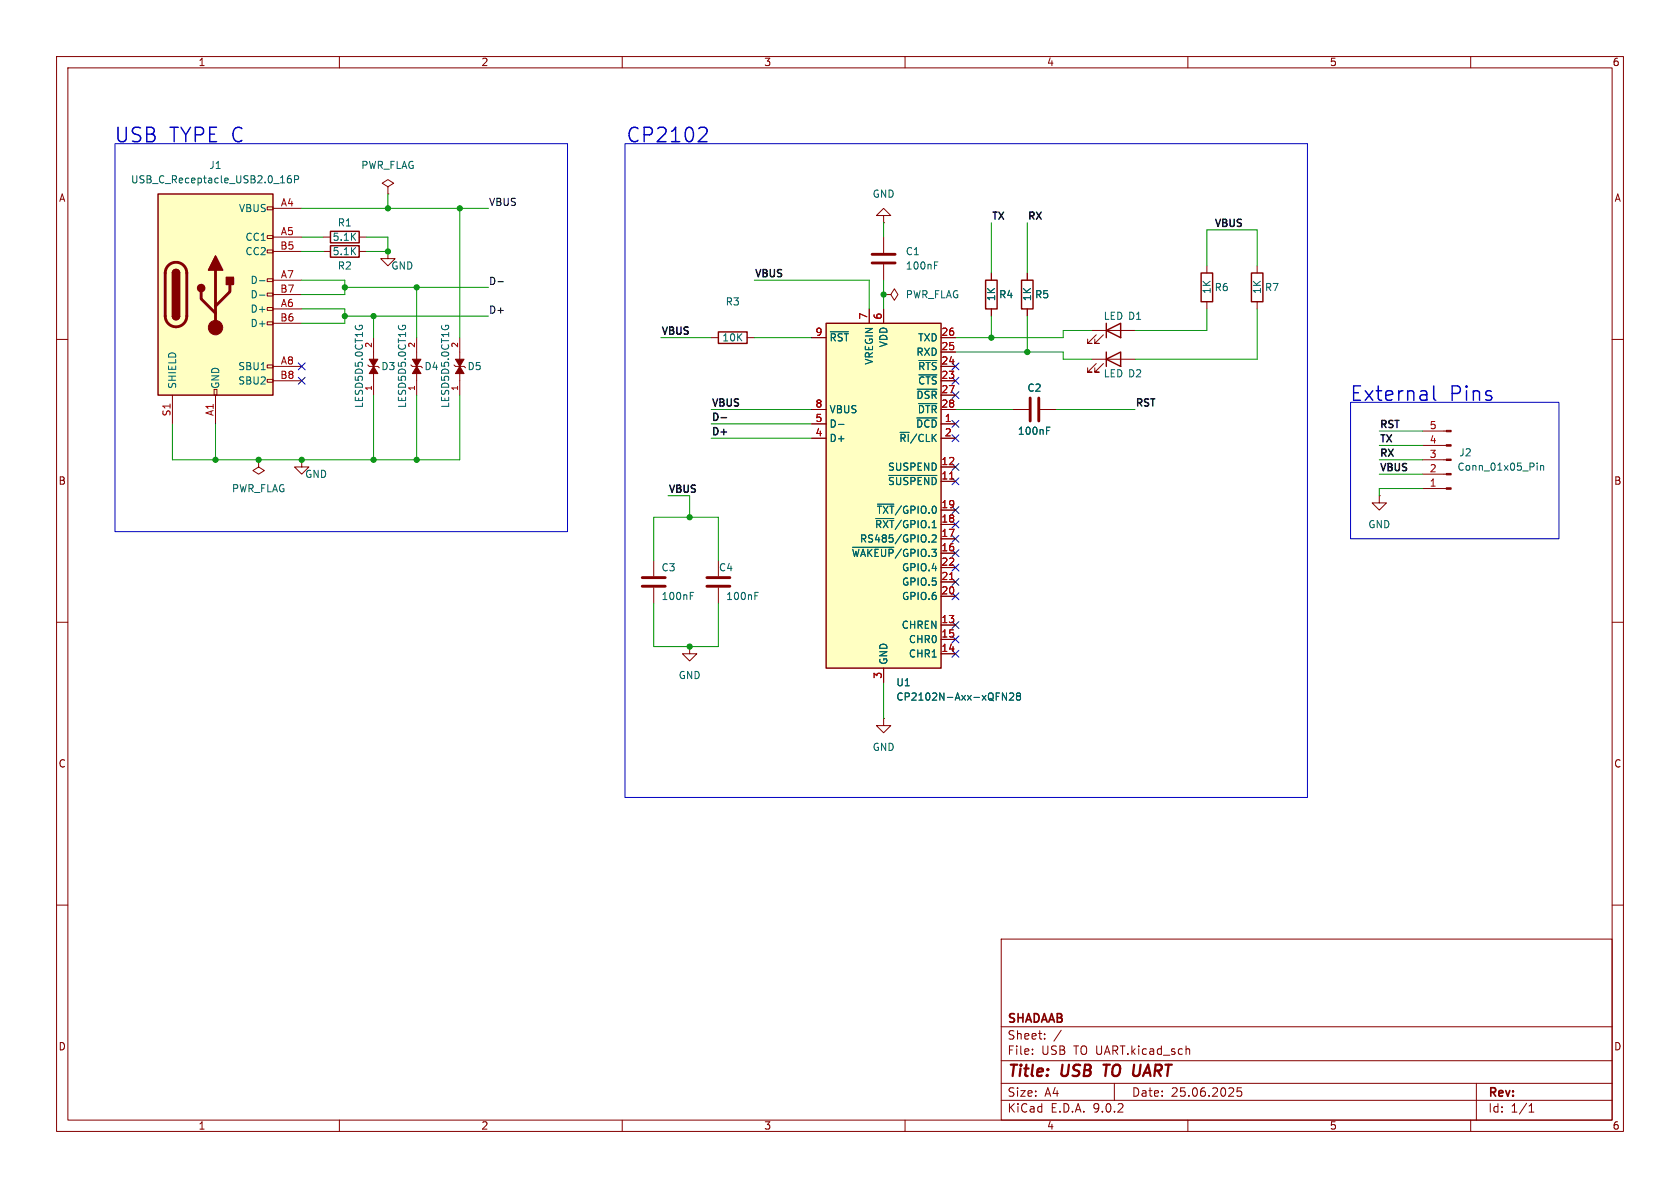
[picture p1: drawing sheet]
<svg xmlns="http://www.w3.org/2000/svg" width="297mm" height="210mm" viewBox="0 0 297 210" stroke-linecap="round" stroke-linejoin="round" font-family="sans-serif">
<g fill="none" stroke="#840000" stroke-width=".18">
<path d="M10 10h277v190h-277zM12 12h273v186h-273zM60 10v2M110 10v2M160 10v2M210 10v2M260 10v2M156.2 52.1h1.3l.6-1 .6 1-.6 1-.6-1M156.2 52.1h.1M222.2 47v1.3M222.2 53.3v1.3M10 60h2"/>
<path d="M285 60h2M10 110h2M285 110h2M10 160h2M177 166h108v32h-108zM285 160h2M60 198v2M110 198v2M160 198v2M177 194.5h108M177 191.5h108M177 187.5h108"/>
<path d="M177 181.5h108M182.5 186.3v.1M182.5 185.5v.1M184.7 183.6v.1M184.7 182.8v.1M187.6 182.1l-1.3 2M197 191.5v3M209.9 185.4h.2l.2 .2v.8M210 198v2M219.5 192.3h-.8v.7l.2-.1h.5l.1 .3v.5l-.3 .1-.5-.1M260 198v2M261 191.5v6.5"/>
<path d="M270.3 196.6h.9M270.3 195.5l.4-.4v1.5"/>
</g>
<path d="M195.1 188.2h1.1M195.6 188.2l-.2 2" fill="none" stroke="#840000" stroke-width=".4"/>
<path d="M221.2 48.3h2.1v5h-2.1z" fill="none" stroke="#840000" stroke-width=".25"/>
<path d="M27.9 34.3h20.4v35.6h-20.4z" fill="#ffffc2"/>
<g fill="none" stroke="#840000" stroke-width=".18">
<path d="M47.2 36.6h1.1v.5h-1.1zM48.3 36.8h5M68.6 33l1-.6-1-.6-1 .6 1 .6v1.3M68.6 34.3h.1M47.2 41.7h1.1v.5h-1.1zM47.2 44.2h1.1v.5h-1.1zM47.2 49.3h1.1v.5h-1.1zM47.2 51.8h1.1v.5h-1.1zM47.2 54.4h1.1v.5h-1.1zM47.2 56.9h1.1v.5h-1.1zM48.3 41.9h5M48.3 44.5h5"/>
<path d="M48.3 49.5h5M48.3 52.1h5M48.3 54.6h5M48.3 57.2h5M57.1 44.5h1.3M63.5 44.5h1.3M73.7 59.7v3.8M213.4 47v1.3M213.4 53.3v1.3M30.5 69.9v5M37.8 68.8h.6v1.1h-.6zM38.1 69.9v5"/>
<path d="M47.2 64.5h1.1v.5h-1.1zM47.2 67.1h1.1v.5h-1.1zM48.3 64.8h5M48.3 67.3h5M72.6 64.5l.3 .3h1.5l.3 .2M73.7 66v3.9M193 63.5h7.7M193.8 64.3l-1.5 1.5h.7h-.7v-.8M195.1 64.3l-1.6 1.5h.8h-.8v-.8M251.5 78.7h4.2M251.5 76.2h4.2M45.7 81.3v1.3l1 .6-1 .6-1-.6 1-.6"/>
<path d="M45.7 81.3h.1M243.8 87.6v1.3h1.3l-1.3 1.3-1.2-1.3h1.2M243.8 87.6h.1M251.5 86.4h4.2M251.5 83.8h4.2M251.5 81.3h4.2M121.9 114.3v1.3h1.3l-1.3 1.2-1.3-1.2h1.3M121.9 114.3h.1"/>
</g>
<path d="M27.9 34.3h20.4v35.6h-20.4zM30.5 48.3a.64 .64 0 0 1 .6-.7 .64 .64 0 0 1 .6 .7M30.5 55.9a.64 .64 0 0 0 .6 .6 .64 .64 0 0 0 .6-.6M58.4 43.4h5.1v2.1h-5.1zM212.3 48.3h2.1v5h-2.1zM195.6 63.5l2.5-1.3v2.6zM195.6 62.2v2.6" fill="none" stroke="#840000" stroke-width=".25"/>
<path d="M29.8 46.9a1.9 1.9 0 0 1 2-.4 1.9 1.9 0 0 1 1.2 1.8v7.6a1.91 1.91 0 0 1-1.9 1.9 1.91 1.91 0 0 1-1.9-1.9v-7.8l.2-.6zM35.6 51.6v1.2l2.5 2.6M38.1 47.8v10.1M40.6 50.3v1.3l-2.5 2.5" fill="none" stroke="#840000" stroke-width=".51"/>
<g fill="#840000" stroke="#840000" stroke-width=".25">
<path d="M30.5 48.3h1.2v7.6h-1.2z"/>
<path d="M30.7 47.8a.64 .64 0 0 1 .7-.1 .64 .64 0 0 1 .3 .6h-1.2z"/>
<path d="M30.5 55.9h1.2a.64 .64 0 0 1-.6 .6 .64 .64 0 0 1-.6-.6z"/>
<path d="M38.1 45.2l1.3 2.6h-2.6z"/>
<path d="M40 49h1.3v1.3h-1.3z"/>
<circle cx="35.6" cy="50.9" r=".63"/>
</g>
<g fill="#840000" stroke="#840000" stroke-width=".18">
<path d="M255.7 86.2h.8v.3h-.8z"/>
<path d="M255.7 83.7h.8v.2h-.8z"/>
<path d="M255.7 81.2h.8v.2h-.8z"/>
<path d="M255.7 78.6h.8v.3h-.8z"/>
<path d="M255.7 76.1h.8v.2h-.8z"/>
<path d="M73.7 64.8l.7 1.2h-1.5z"/>
<path d="M72.9 63.5h1.5l-.7 1.3z"/>
<circle cx="38.1" cy="57.9" r="1.27"/>
</g>
<path d="M51.4 31.1h-.4a.86 .86 0 0 0 0 1.2l.5-.1v-.4l-.2-.3-.4 .1-.1 .2M52.1 31.7h.6l.1-.2-.1-.3-.6-.1v1.2M45.9 49.6h.9M45.9 52.2h.9M70.5 57.6l-.1 .3M71.2 57.7v-.2h.4l.1 .2M271.7 81.9v.1M271.7 82.3v.8M272.4 82.3v.8M272.4 82.4l.1-.1h.3l.1 .8" fill="none" stroke="#006464" stroke-width=".18"/>
<path d="M146 57.2h20.4v60.9h-20.4z" fill="#ffffc2"/>
<path d="M58.4 40.9h5.1v2h-5.1zM127 58.7h5.1v2h-5.1zM146 57.2h20.4v60.9h-20.4zM174.2 49.5h2.1v5.1h-2.1zM180.6 49.5h2v5.1h-2zM195.6 58.4l2.5-1.2v2.5zM195.6 57.2v2.5" fill="none" stroke="#840000" stroke-width=".25"/>
<g fill="none" stroke="#840000" stroke-width=".18">
<path d="M156.2 38.1h1.3l-1.3-1.3-1.3 1.3h1.3v1.3M156.2 39.4h.1M57.1 41.9h1.3M63.5 41.9h1.3M66 59.7v3.8M68.6 44.5v1.2h1.2l-1.2 1.3-1.3-1.3h1.3M68.6 44.5h.1M81.3 59.7v3.8M125.7 59.7h1.3M132.1 59.7h1.2M143.5 59.7h2.5M153.7 54.6v2.6"/>
<path d="M156.2 41.9v2.8M156.2 46.7v2.8M156.2 54.6v2.6M166.4 59.7h2.5M175.3 48.3v1.2M175.3 54.6v1.3M181.6 48.3v1.2M181.6 54.6v1.3M193 58.4h7.7M193.8 59.2l-1.5 1.5h.7h-.7v-.8M195.1 59.2l-1.6 1.5h.8h-.8v-.8M65 64.5l.3 .3h1.5l.3 .2"/>
<path d="M66 66v3.9M80.3 64.5l.2 .3h1.5l.3 .2M81.3 66v3.9M143.5 72.4h2.5M143.5 74.9h2.5M143.5 77.5h2.5M166.4 72.4h2.5M166.4 74.9h2.5M166.4 77.5h2.5M166.4 62.2h2.5M166.4 64.8h2.5M166.4 67.3h2.5"/>
<path d="M166.4 69.9h2.5M179.1 72.4h2.8M183.9 72.4h2.8M53.3 81.3v1.3h1.3l-1.3 1.2-1.2-1.2h1.2M53.3 81.3h.1M115.6 99.1v2.8M127 99.1v2.8M166.4 82.6h2.5M166.4 85.1h2.5M166.4 90.2h2.5M166.4 92.7h2.5M166.4 95.3h2.5"/>
<path d="M166.4 97.8h2.5M115.6 103.9v2.8M127 103.9v2.8M156.2 118.1v2.6M166.4 100.3h2.5M166.4 102.9h2.5M166.4 105.4h2.5M166.4 110.5h2.5M166.4 113h2.5M166.4 115.6h2.5M156.2 127v1.3h1.3l-1.3 1.2-1.3-1.2h1.3M156.2 127h.1"/>
</g>
<g fill="none" stroke="#006464" stroke-width=".18">
<path d="M62.9 57.6l-.1 .3M63.5 57.7v-.2h.5l.1 .2M78.1 57.6l-.1 .3M78.8 57.7v-.2h.4l.1 .2M146.8 58.6h3.2M165.2 46.9h.4M165.2 46.3h.6M148.2 75h1M162.1 73.9h3.5M162.1 68.8h3.5M162.4 71.3h3.2M162.4 63.7h3.2"/>
<path d="M162.4 66.3h3.2M185 76.1h.5M185 75.5h.6M150.7 96.7h7.3M154.8 91.7h3.2M155.1 89.1h2.9M157.1 84h8.5M164.2 95.7v.1M164.8 94.7l.5-.1 .2 .3-.8 .9h.8M122 105.3h.5M122 104.7h.6M133.5 105.3h.4"/>
<path d="M133.5 104.7h.6M177.2 122.5l.7 1.3v-1.3M178.5 122.6l.5-.1 .2 .4-.8 .9h.8M179.9 123l-.2-.2 .2-.3h.3l.2 .2-.2 .3M179.9 123l-.2 .3 .1 .3 .1 .2 .4-.1 .1-.2v-.2l-.2-.3M179.9 123h.3"/>
</g>
<path d="M167.9 84.7h.7M167.9 102.5h.7" fill="none" stroke="#a90000" stroke-width=".18"/>
<path d="M154.2 45h4M154.2 46.5h4M182.1 70.4v4M183.6 70.4v4M113.5 102.1h4.1M113.5 103.6h4.1M125 102.1h4M125 103.6h4" fill="none" stroke="#840000" stroke-width=".51"/>
<g fill="#840000" stroke="#840000" stroke-width=".18">
<path d="M66 64.8l.8 1.2h-1.5z"/>
<path d="M65.3 63.5h1.5l-.8 1.3z"/>
<path d="M81.3 64.8l.7 1.2h-1.5z"/>
<path d="M80.5 63.5h1.5l-.7 1.3z"/>
</g>
<path d="M88 49.8h1" fill="none" stroke="#0f0f0f" stroke-width=".18"/>
<path d="M127.5 73.8h.9" fill="none" stroke="#0f0f0f" stroke-width=".25"/>
<g fill="none" stroke="#009600" stroke-width=".18">
<path d="M53.3 36.8h33.1M68.6 34.3v2.5M81.3 36.8v22.9M156.2 39.4v2.5M175.3 39.4v8.9M181.6 39.4v8.9M53.3 44.5h3.8M53.3 41.9h3.8M53.3 49.5h7.7v2.6h-7.7M53.3 54.6h7.7v2.6h-7.7M61 55.9h25.4M61 50.8h25.4"/>
<path d="M64.8 41.9h3.8v2.6h-3.8M66 55.9v3.8M73.7 50.8v8.9M116.8 59.7h8.9M133.3 49.5h20.4v5.1M133.3 59.7h10.2M156.2 49.5v5.1M175.3 55.9v3.8M181.6 55.9v6.3M193 58.4h-5v1.3h-19.1M213.4 54.6v3.8h-12.7M213.4 47v-6.4h8.8v6.4"/>
<path d="M222.2 54.6v8.9h-21.5M38.1 74.9v6.4M66 69.9v11.4M73.7 69.9v11.4M81.3 69.9v11.4h-50.8v-6.4M125.7 72.4h17.8M125.7 77.5h17.8M125.7 74.9h17.8M168.9 62.2h19.1v1.3h5M168.9 72.4h10.2M186.7 72.4h14M243.8 78.7h7.7"/>
<path d="M243.8 76.2h7.7M115.6 99.1v-7.7h11.4v7.7M118.1 87.6h3.8v3.8M243.8 81.3h7.7M243.8 83.8h7.7M251.5 86.4h-7.7v1.2M115.6 106.7v7.6h11.4v-7.6M156.2 120.7v6.3"/>
</g>
<g fill="none" stroke="#000084" stroke-width=".18">
<path d="M52.7 66.7l1.2 1.2M52.7 64.2l1.2 1.2M53.9 66.7l-1.2 1.2M53.9 64.2l-1.2 1.2M168.3 69.2l1.2 1.3M168.3 76.9l1.2 1.2M168.3 66.7l1.2 1.2M168.3 64.2l1.2 1.2M168.3 74.3l1.2 1.2M169.5 69.2l-1.2 1.3M169.5 76.9l-1.2 1.2M169.5 66.7l-1.2 1.2"/>
<path d="M169.5 64.2l-1.2 1.2M169.5 74.3l-1.2 1.2M168.3 81.9l1.2 1.3M168.3 94.6l1.2 1.3M168.3 84.5l1.2 1.2M168.3 92.1l1.2 1.2M168.3 99.7l1.2 1.2M168.3 97.2l1.2 1.2M168.3 89.6l1.2 1.2M169.5 81.9l-1.2 1.3M169.5 94.6l-1.2 1.3M169.5 84.5l-1.2 1.2"/>
<path d="M169.5 92.1l-1.2 1.2M169.5 99.7l-1.2 1.2M169.5 97.2l-1.2 1.2M169.5 89.6l-1.2 1.2M168.3 102.3l1.2 1.2M168.3 104.8l1.2 1.2M168.3 109.9l1.2 1.2M168.3 112.4l1.2 1.2M168.3 115l1.2 1.2M169.5 102.3l-1.2 1.2M169.5 104.8l-1.2 1.2M169.5 109.9l-1.2 1.2"/>
<path d="M169.5 112.4l-1.2 1.2M169.5 115l-1.2 1.2"/>
</g>
<path d="M123.9 22.5h.6a.69 .69 0 0 1 .4 1.1l-1.5 1.4h1.6M253.5 70.4l.3 .4" fill="none" stroke="#0000c2" stroke-width=".25"/>
<path d="M20.3 25.4h80v68.6h-80zM110.5 25.4h120.6v115.6h-120.6zM238.8 71.1h36.8v24.2h-36.8z" fill="none" stroke="#0000c2" stroke-width=".18"/>
<g fill="#009600" stroke="#009600" stroke-width=".18">
<circle cx="181.6" cy="62.2" r=".46"/>
<circle cx="175.3" cy="59.7" r=".46"/>
<circle cx="61" cy="50.8" r=".46"/>
<circle cx="66" cy="81.3" r=".46"/>
<circle cx="45.7" cy="81.3" r=".46"/>
<circle cx="66" cy="55.9" r=".46"/>
<circle cx="38.1" cy="81.3" r=".46"/>
<circle cx="53.3" cy="81.3" r=".46"/>
<circle cx="61" cy="55.9" r=".46"/>
<circle cx="121.9" cy="114.3" r=".46"/>
<circle cx="81.3" cy="36.8" r=".46"/>
<circle cx="73.7" cy="50.8" r=".46"/>
<circle cx="68.6" cy="44.5" r=".46"/>
<circle cx="73.7" cy="81.3" r=".46"/>
<circle cx="68.6" cy="36.8" r=".46"/>
<circle cx="121.9" cy="91.4" r=".46"/>
<circle cx="156.2" cy="52.1" r=".46"/>
</g>
<g font-size="3.5" fill="#0000c2">
<text x="20.1" y="25.5">USB TYPE C</text>
<text x="110.6" y="25.5">CP2102</text>
<text x="238.6" y="71.3">External</text>
<text x="256.2" y="71.3">Pins</text>
</g>
<g font-size="2.8" fill="#840000">
<text x="178" y="190.9">Title:</text>
<text x="187.7" y="190.9">USB</text>
<text x="196" y="190.9">TO UART</text>
</g>
<g font-size="2.1" fill="#840000">
<text x="178" y="184">Sheet:</text>
<text x="178" y="181.2">SHADAAB</text>
<text x="178" y="186.7">File:</text>
<text x="184.1" y="186.7">USB</text>
<text x="189.9" y="186.7">TO UART.kicad_sch</text>
<text x="178" y="196.9">KiCad</text>
<text x="178" y="194.1">Size:</text>
<text x="184.7" y="194.1">A4</text>
<text x="185.7" y="196.9">E.D.A.</text>
<text x="193.3" y="196.9">9.0.2</text>
<text x="200" y="194.1">Date:</text>
<text x="207" y="194.1">25.06.2025</text>
<text x="263" y="194.3">Rev:</text>
<text x="263" y="196.9">Id:</text>
<text x="267.1" y="196.9">1/1</text>
</g>
<g font-size="1.8" fill="#840000">
<text x="35" y="11.9">1</text>
<text x="85" y="11.9">2</text>
<text x="135" y="11.9">3</text>
<text x="185" y="11.9">4</text>
<text x="235" y="11.9">5</text>
<text x="285" y="11.9">6</text>
<text x="10.3" y="35.9">A</text>
<text x="285.3" y="35.9">A</text>
<text x="10.3" y="85.9">B</text>
<text x="285.3" y="85.9">B</text>
<text x="10.3" y="135.9">C</text>
<text x="285.3" y="135.9">C</text>
<text x="10.3" y="185.9">D</text>
<text x="285.3" y="185.9">D</text>
<text x="35" y="199.9">1</text>
<text x="85" y="199.9">2</text>
<text x="135" y="199.9">3</text>
<text x="185" y="199.9">4</text>
<text x="235" y="199.9">5</text>
<text x="285" y="199.9">6</text>
</g>
<g font-size="1.8" fill="#006464">
<text x="23.1" y="32.6">USB_C_Receptacle_USB2.0_16P</text>
<text x="36.9" y="30.1">J1</text>
<text x="63.8" y="30.1">PWR_FLAG</text>
<text x="154.2" y="35.2">GND</text>
<text x="42.1" y="37.7">VBUS</text>
<text x="59.6" y="40.2">R1</text>
<text x="43.3" y="42.8">CC1</text>
<text x="43.3" y="45.3">CC2</text>
<text x="58.7" y="45.3">5.1K</text>
<text x="58.7" y="42.8">5.1K</text>
<text x="59.6" y="47.9">R2</text>
<text x="69.1" y="47.9">GND</text>
<text x="160" y="45.3">C1</text>
<text x="160" y="47.9">100nF</text>
<text x="44.2" y="50.4">D-</text>
<text x="44.2" y="52.9">D-</text>
<text x="160" y="52.9">PWR_FLAG</text>
<text x="176.1" y="53.3" transform="rotate(-90 176.1 53.3)">1K</text>
<text x="176.5" y="52.9">R4</text>
<text x="182.5" y="53.3" transform="rotate(-90 182.5 53.3)">1K</text>
<text x="182.9" y="52.9">R5</text>
<text x="214.2" y="52.1" transform="rotate(-90 214.2 52.1)">1K</text>
<text x="214.6" y="51.7">R6</text>
<text x="223.1" y="52.1" transform="rotate(-90 223.1 52.1)">1K</text>
<text x="223.5" y="51.7">R7</text>
<text x="44.2" y="55.5">D+</text>
<text x="44.2" y="58">D+</text>
<text x="128.2" y="54.2">R3</text>
<text x="195" y="56.7">LED D1</text>
<text x="42" y="65.6">SBU1</text>
<text x="67.3" y="65.6">D3</text>
<text x="74.9" y="65.6">D4</text>
<text x="82.6" y="65.6">D5</text>
<text x="127.6" y="60.6">10K</text>
<text x="146.6" y="60.6">~{RST}</text>
<text x="154.5" y="64.6" transform="rotate(-90 154.5 64.6)">VREGIN</text>
<text x="157.1" y="61.5" transform="rotate(-90 157.1 61.5)">VDD</text>
<text x="161.9" y="63.1">RXD</text>
<text x="162.2" y="60.6">TXD</text>
<text x="162.2" y="65.6">~{RTS}</text>
<text x="31.3" y="68.8" transform="rotate(-90 31.3 68.8)">SHIELD</text>
<text x="39" y="68.8" transform="rotate(-90 39 68.8)">GND</text>
<text x="42" y="68.2">SBU2</text>
<text x="161.9" y="70.7">~{DSR}</text>
<text x="162.2" y="68.2">~{CTS}</text>
<text x="181.5" y="69.4">C2</text>
<text x="195" y="66.9">LED D2</text>
<text x="64.4" y="72.2" transform="rotate(-90 64.4 72.2)">LESD5D5.0CT1G</text>
<text x="72" y="72.2" transform="rotate(-90 72 72.2)">LESD5D5.0CT1G</text>
<text x="79.6" y="72.2" transform="rotate(-90 79.6 72.2)">LESD5D5.0CT1G</text>
<text x="146.6" y="73.3">VBUS</text>
<text x="146.6" y="75.8">D-</text>
<text x="161.8" y="75.8">~{DCD}</text>
<text x="162.2" y="73.3">~{DTR}</text>
<text x="179.8" y="77.1">100nF</text>
<text x="146.6" y="78.3">D+</text>
<text x="156.9" y="83.4">SUSPEND</text>
<text x="158.9" y="78.3">~{RI}/CLK</text>
<text x="257.6" y="83.4">Conn_01x05_Pin</text>
<text x="257.9" y="80.9">J2</text>
<text x="40.9" y="87.2">PWR_FLAG</text>
<text x="53.8" y="84.7">GND</text>
<text x="156.9" y="86">~{SUSPEND}</text>
<text x="154.6" y="93.6">~{RXT}/GPIO.1</text>
<text x="154.9" y="91">~{TXT}/GPIO.0</text>
<text x="241.8" y="93.6">GND</text>
<text x="116.8" y="101.2">C3</text>
<text x="127" y="101.2">C4</text>
<text x="150.5" y="98.7">~{WAKEUP}/GPIO.3</text>
<text x="151.9" y="96.1">RS485/GPIO.2</text>
<text x="159.4" y="101.2">GPIO.4</text>
<text x="116.8" y="106.3">100nF</text>
<text x="128.3" y="106.3">100nF</text>
<text x="159.4" y="103.7">GPIO.5</text>
<text x="159.4" y="106.3">GPIO.6</text>
<text x="159.3" y="111.4">CHREN</text>
<text x="160.6" y="113.9">CHR0</text>
<text x="157.1" y="117.6" transform="rotate(-90 157.1 117.6)">GND</text>
<text x="160.6" y="116.4">CHR1</text>
<text x="119.9" y="120.2">GND</text>
<text x="158.4" y="121.5">U1</text>
<text x="158.4" y="124.1">CP2102N-Axx-xQFN28</text>
<text x="154.2" y="132.9">GND</text>
</g>
<g font-size="1.8" fill="#a90000">
<text x="49.5" y="36.6">A4</text>
<text x="49.5" y="41.7">A5</text>
<text x="49.5" y="44.2">B5</text>
<text x="49.5" y="51.8">B7</text>
<text x="49.5" y="49.3">A7</text>
<text x="49.5" y="56.9">B6</text>
<text x="49.5" y="54.4">A6</text>
<text x="144.1" y="59.4">9</text>
<text x="153.4" y="56.6" transform="rotate(-90 153.4 56.6)">7</text>
<text x="156" y="56.6" transform="rotate(-90 156 56.6)">6</text>
<text x="166.3" y="59.4">26</text>
<text x="49.5" y="64.5">A8</text>
<text x="166.3" y="62">25</text>
<text x="166.3" y="64.5">24</text>
<text x="49.5" y="67.1">B8</text>
<text x="166.3" y="67.1">23</text>
<text x="166.3" y="69.6">27</text>
<text x="30.2" y="73.7" transform="rotate(-90 30.2 73.7)">S1</text>
<text x="37.8" y="73.6" transform="rotate(-90 37.8 73.6)">A1</text>
<text x="144.1" y="72.1">8</text>
<text x="144.1" y="74.7">5</text>
<text x="144.1" y="77.2">4</text>
<text x="166.3" y="72.1">28</text>
<text x="166.9" y="74.7">1</text>
<text x="166.9" y="77.2">2</text>
<text x="252.7" y="75.9">5</text>
<text x="166.3" y="82.3">12</text>
<text x="252.7" y="83.6">2</text>
<text x="252.7" y="81">3</text>
<text x="252.7" y="78.5">4</text>
<text x="166.3" y="84.8">11</text>
<text x="166.3" y="89.9">19</text>
<text x="252.7" y="86.1">1</text>
<text x="166.3" y="92.5">18</text>
<text x="166.3" y="95">17</text>
<text x="166.3" y="97.5">16</text>
<text x="166.3" y="100.1">22</text>
<text x="166.3" y="102.6">21</text>
<text x="166.3" y="105.2">20</text>
<text x="166.3" y="110.2">13</text>
<text x="166.3" y="112.8">15</text>
<text x="166.3" y="115.3">14</text>
<text x="156" y="120.1" transform="rotate(-90 156 120.1)">3</text>
</g>
<g font-size="1.8" fill="#0f0f0f">
<text x="86.4" y="36.5">VBUS</text>
<text x="175.3" y="38.9">TX</text>
<text x="181.6" y="38.9">RX</text>
<text x="214.6" y="40.2">VBUS</text>
<text x="86.4" y="50.5">D-</text>
<text x="133.3" y="49.1">VBUS</text>
<text x="86.4" y="55.5">D+</text>
<text x="116.8" y="59.2">VBUS</text>
<text x="125.7" y="71.9">VBUS</text>
<text x="200.7" y="71.9">RST</text>
<text x="125.7" y="74.5">D-</text>
<text x="125.7" y="77">D+</text>
<text x="243.8" y="75.8">RST</text>
<text x="243.8" y="78.3">TX</text>
<text x="243.8" y="80.8">RX</text>
<text x="243.8" y="83.4">VBUS</text>
<text x="118.1" y="87.2">VBUS</text>
</g>
<g font-size="1.4" fill="#a90000">
<text x="65.8" y="61.6" transform="rotate(-90 65.8 61.6)">2</text>
<text x="73.4" y="61.6" transform="rotate(-90 73.4 61.6)">2</text>
<text x="81" y="61.6" transform="rotate(-90 81 61.6)">2</text>
<text x="65.8" y="69.2" transform="rotate(-90 65.8 69.2)">1</text>
<text x="73.4" y="69.2" transform="rotate(-90 73.4 69.2)">1</text>
<text x="81" y="69.2" transform="rotate(-90 81 69.2)">1</text>
</g>
</svg>
